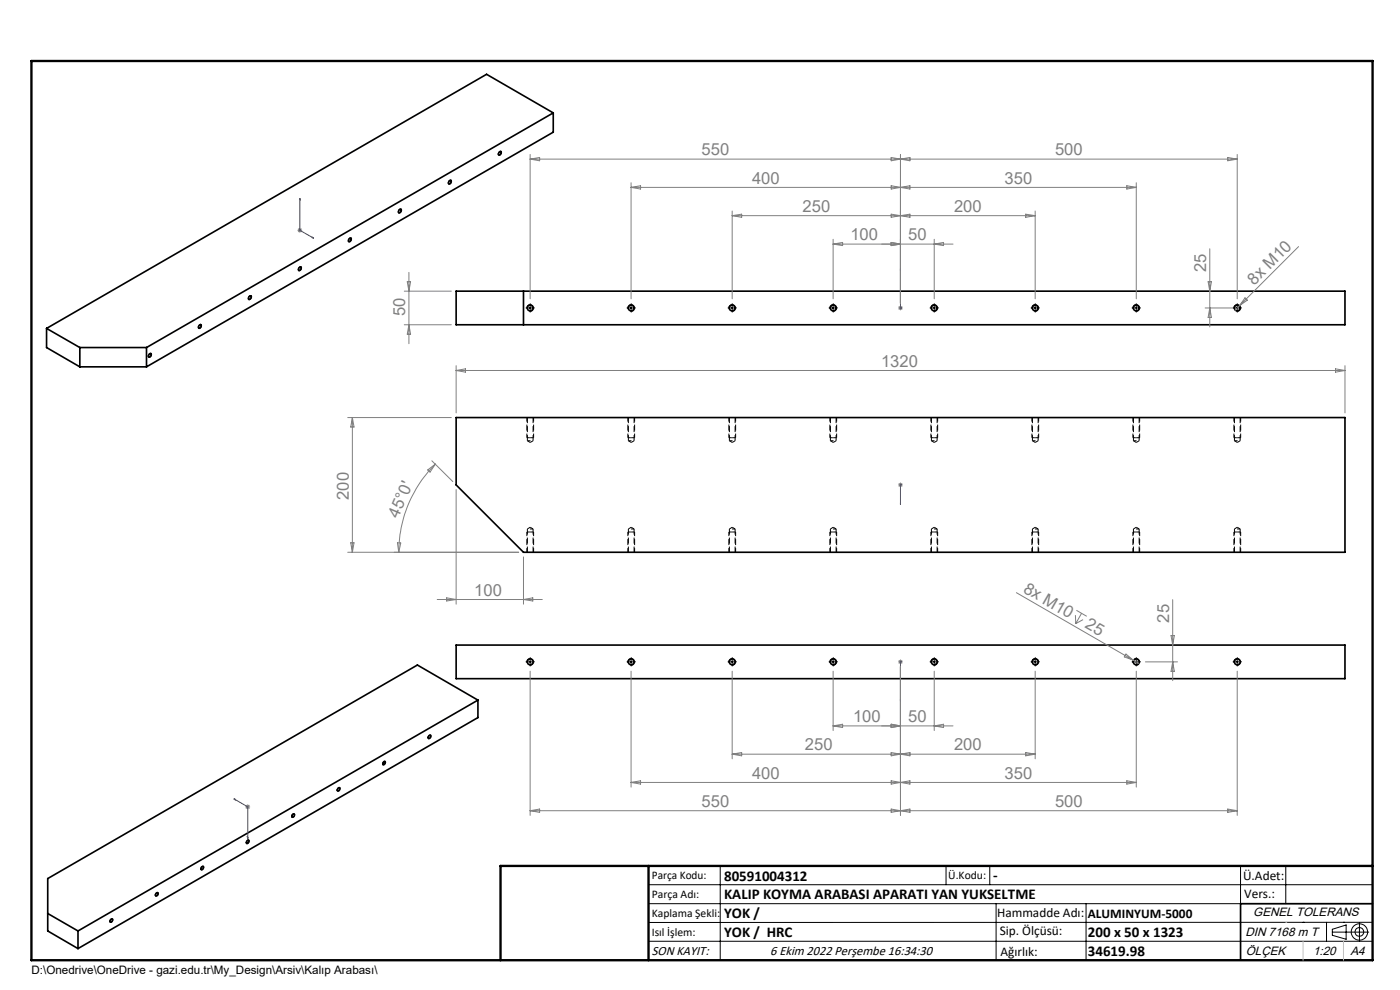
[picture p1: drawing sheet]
<svg xmlns="http://www.w3.org/2000/svg" width="297mm" height="210mm" viewBox="0 0 297 210" stroke-linecap="round" stroke-linejoin="round" font-family="sans-serif">
<g fill="none" stroke="#000" stroke-width=".21" stroke-dasharray="1.3 .6" stroke-dashoffset=".6" stroke-linecap="butt">
<path d="M111.9 93.5h1.2M133.3 93.5h1.2M154.7 93.5h1.2M176.2 93.5h1.2M197.6 93.5h1.2M219 93.5h1.2M240.4 93.5h1.3M261.9 93.5h1.2M113.1 112.2h-1.2M134.5 112.2h-1.2M155.9 112.2h-1.2M177.4 112.2h-1.2"/>
<path d="M198.8 112.2h-1.2M220.2 112.2h-1.2M241.7 112.2h-1.3M263.1 112.2h-1.2"/>
</g>
<g fill="none" stroke="#000" stroke-width=".21" stroke-dasharray="1.3 .6" stroke-dashoffset=".1" stroke-linecap="butt">
<path d="M111.9 88.6v4.9M113.1 93.5v-4.9M133.3 88.6v4.9M134.5 93.5v-4.9M154.7 88.6v4.9M155.9 93.5v-4.9M176.2 88.6v4.9M177.4 93.5v-4.9M197.6 88.6v4.9M198.8 93.5v-4.9M219 88.6v4.9M220.2 93.5v-4.9"/>
<path d="M240.4 88.6v4.9M241.7 93.5v-4.9M261.9 88.6v4.9M263.1 93.5v-4.9M111.9 112.2v4.9M113.1 117.1v-4.9M133.3 112.2v4.9M134.5 117.1v-4.9M154.7 112.2v4.9M155.9 117.1v-4.9M176.2 112.2v4.9M177.4 117.1v-4.9"/>
<path d="M197.6 112.2v4.9M198.8 117.1v-4.9M219 112.2v4.9M220.2 117.1v-4.9M240.4 112.2v4.9M241.7 117.1v-4.9M261.9 112.2v4.9M263.1 117.1v-4.9"/>
</g>
<g fill="none" stroke="#000" stroke-width=".21" stroke-dasharray="1.3 .6" stroke-dashoffset=".4" stroke-linecap="butt">
<path d="M111.8 88.6v4.2M111.9 93.5l.6 .4M112.5 93.9l.6-.4M113.2 92.8h-.7M113.2 92.8v-4.2M133.2 88.6v4.2M133.3 93.5l.6 .4M133.9 93.9l.6-.4M134.6 92.8h-.7M134.6 92.8v-4.2M154.6 88.6v4.2M154.7 93.5l.6 .4"/>
<path d="M155.3 93.9l.6-.4M156.1 92.8h-.8M156.1 92.8v-4.2M176.1 88.6v4.2M176.2 93.5l.6 .4M176.8 93.9l.6-.4M177.5 92.8h-.7M177.5 92.8v-4.2M197.5 88.6v4.2M197.6 93.5l.6 .4M198.2 93.9l.6-.4M198.9 92.8h-.7"/>
<path d="M198.9 92.8v-4.2M218.9 88.6v4.2M219 93.5l.6 .4M219.6 93.9l.6-.4M220.3 92.8h-.7M220.3 92.8v-4.2M240.3 88.6v4.2M240.4 93.5l.7 .4M241.1 93.9l.6-.4M241.8 92.8h-.7M241.8 92.8v-4.2M261.8 88.6v4.2"/>
<path d="M261.9 93.5l.6 .4M262.5 93.9l.6-.4M263.2 92.8h-.7M263.2 92.8v-4.2M111.8 112.8v4.3M112.5 111.8l-.6 .4M113.1 112.2l-.6-.4M113.2 112.8h-.7M113.2 117.1v-4.3M133.2 112.8v4.3M133.9 111.8l-.6 .4M134.5 112.2l-.6-.4"/>
<path d="M134.6 112.8h-.7M134.6 117.1v-4.3M154.6 112.8v4.3M155.3 111.8l-.6 .4M155.9 112.2l-.6-.4M156.1 112.8h-.8M156.1 117.1v-4.3M176.1 112.8v4.3M176.8 111.8l-.6 .4M177.4 112.2l-.6-.4M177.5 112.8h-.7M177.5 117.1v-4.3"/>
<path d="M197.5 112.8v4.3M198.2 111.8l-.6 .4M198.8 112.2l-.6-.4M198.9 112.8h-.7M198.9 117.1v-4.3M218.9 112.8v4.3M219.6 111.8l-.6 .4M220.2 112.2l-.6-.4M220.3 112.8h-.7M220.3 117.1v-4.3M240.3 112.8v4.3M241.1 111.8l-.7 .4"/>
<path d="M241.7 112.2l-.6-.4M241.8 112.8h-.7M241.8 117.1v-4.3M261.8 112.8v4.3M262.5 111.8l-.6 .4M263.1 112.2l-.6-.4M263.2 112.8h-.7M263.2 117.1v-4.3"/>
</g>
<g fill="none" stroke="#000" stroke-width=".35">
<path d="M95.4 38.3h.1a.32 .32 0 0 1 .3 .3 .32 .32 0 0 1-.3 .3 .22 .22 0 0 1-.3 .1 .22 .22 0 0 1 0-.3zM106 32.2a.24 .24 0 0 1 .3 0 .24 .24 0 0 1 0 .4 .28 .28 0 0 1-.3 .3 .28 .28 0 0 1-.3-.3zM117.4 23.9l-14.2-8.1-93.3 53.9M117.4 23.9l-86.3 49.8M117.4 23.9v4.1l-86.3 49.8M63.5 56.8l.2-.2a.36 .36 0 0 1 .2 .5 .36 .36 0 0 1-.6 .1zM74.1 50.7l.1-.1a.24 .24 0 0 1 .3 0 .24 .24 0 0 1 0 .3 .28 .28 0 0 1-.2 .3 .28 .28 0 0 1-.4-.1zM84.7 44.5l.1-.1a.24 .24 0 0 1 .3 0 .24 .24 0 0 1 0 .4 .3 .3 0 0 1-.2 .3 .3 .3 0 0 1-.4-.1zM9.9 69.7l7 4M9.9 69.7v4l7 4.1M16.9 73.7v4.1M16.9 73.7h14.2"/>
<path d="M16.9 77.8h14.2M31.1 73.7v4.1M31.7 75.1a.27 .27 0 0 1 .4 0 .27 .27 0 0 1-.1 .4l-.1 .1a.22 .22 0 0 1-.3 .1 .22 .22 0 0 1-.1-.3zM42.3 69l.2-.1a.37 .37 0 0 1 .1 .5 .37 .37 0 0 1-.5 .1zM53 62.8a.24 .24 0 0 1 .3 0 .24 .24 0 0 1 0 .4 .28 .28 0 0 1-.3 .3 .28 .28 0 0 1-.3-.3zM96.8 61.8h188.5v7.1h-188.5zM111.1 61.8v7.1M96.8 88.6h188.5v28.5h-174.2l-14.3-14.2zM96.8 136.8h188.5v7.2h-188.5zM91 156.1l.1-.1a.32 .32 0 0 1 .3 .3 .32 .32 0 0 1-.3 .3 .29 .29 0 0 1-.3-.2 .29 .29 0 0 1 .2-.3zM101.4 148.5l-12.9-7.4-78.4 45.3v11.1l6.4 3.7M101.4 148.5l-84.9 49"/>
<path d="M101.4 148.5v3.7l-84.9 49M52.5 178.3a.2 .2 0 0 1 .3 0 .2 .2 0 0 1 0 .3 .26 .26 0 0 1-.2 .3 .26 .26 0 0 1-.3-.2zM62.1 172.7l.2-.1a.35 .35 0 0 1 .1 .5 .35 .35 0 0 1-.5 .1zM71.6 167.3l.3-.2a.31 .31 0 0 1 .1 .5 .31 .31 0 0 1-.5 0zM81.4 161.6l.1-.1a.32 .32 0 0 1 .2 .5 .32 .32 0 0 1-.5 .1zM10.1 193.8l6.4 3.7M16.5 197.5v3.7M23.5 195a.21 .21 0 0 1 .3-.1 .21 .21 0 0 1 .1 .4 .3 .3 0 0 1-.2 .3 .3 .3 0 0 1-.3-.1zM33.1 189.5a.25 .25 0 0 1 .4-.1 .25 .25 0 0 1 0 .4 .25 .25 0 0 1-.3 .2 .25 .25 0 0 1-.2-.2zM42.7 184l.3-.2a.34 .34 0 0 1 .1 .4 .34 .34 0 0 1-.4 .2zM291.2 191.7h-28v12"/>
<circle cx="112.5" cy="65.3" r=".61"/>
<circle cx="133.9" cy="65.3" r=".61"/>
<circle cx="155.3" cy="65.3" r=".61"/>
<circle cx="176.8" cy="65.3" r=".61"/>
<circle cx="198.2" cy="65.3" r=".61"/>
<circle cx="219.6" cy="65.3" r=".6"/>
<circle cx="241" cy="65.3" r=".61"/>
<circle cx="262.5" cy="65.3" r=".61"/>
<circle cx="112.5" cy="140.4" r=".61"/>
<circle cx="133.9" cy="140.4" r=".61"/>
<circle cx="155.3" cy="140.4" r=".6"/>
<circle cx="176.8" cy="140.4" r=".61"/>
<circle cx="198.2" cy="140.4" r=".6"/>
<circle cx="219.6" cy="140.4" r=".61"/>
<circle cx="241" cy="140.4" r=".61"/>
<circle cx="262.5" cy="140.4" r=".61"/>
</g>
<g fill="none" stroke="#808080" stroke-width=".21">
<path d="M112.5 32.8v30.6M112.5 33.8l2-.4v.7zM133.9 38.8v24.6M133.9 39.7h107.2M133.9 39.7l2-.3v.7zM189.1 33.4l1.9 .4-1.9 .3zM189.1 39.4l1.9 .3-1.9 .4zM191 32.8v31.5M191 33.8l2-.4v.7zM191 39.7l2-.3v.7zM239 39.4l2.1 .3-2.1 .4zM241.1 38.8v24.6"/>
<path d="M260.5 33.4l2 .4-2 .3zM262.5 33.8h-150M262.5 32.8v30.6M63.1 48.9h1M63.3 48.5l.7 .7M63.6 48.3v1M64 48.5l-.7 .7M86.4 59.8h.7l-.4 2zM86.7 57.8v15.1M155.3 44.8v18.6M155.3 45.7h64.3M155.3 45.7l2-.3v.7z"/>
<path d="M176.7 51.8h25.5M176.7 50.8v12.6M176.7 51.8l2.1-.4v.7zM189.1 45.4l1.9 .3-1.9 .4zM189.1 51.4l1.9 .4-1.9 .3zM191 45.7l2-.3v.7zM198.2 50.8v12.6M198.2 51.8l2-.4v.7zM217.6 45.4l2 .3-2 .4zM219.6 44.8v18.6M256.3 59.8h.7l-.4 2zM256.6 52.8v16.5"/>
<path d="M275.5 52.3l-12.5 12.5M85.8 68.9h9.9M85.8 61.8h9.9M86.7 68.9l.4 2h-.7zM96.8 77.6v10M96.8 78.6h188.5M96.8 78.6l1.9-.4v.7zM190.5 65.3h1M190.7 65l.7 .7M191 64.8v1M191.4 65l-.7 .7M255.7 65.3h5.8"/>
<path d="M256.6 65.3l.4 2h-.7zM263 64.8l-1 1.1M264.1 63.2l.5 .5-1.6 1.1zM283.3 78.2l2 .4-2 .3zM285.3 77.6v10M73.8 88.6h21.9M74.8 88.6v28.5M74.8 88.6l.3 2h-.7zM90.7 99.7l1.7-1.2-1.2 1.6zM91.6 97.7l4.5 4.5M92.4 98.5a26.3 26.3 0 0 0-7.8 18.6M73.8 117.1h36.2"/>
<path d="M74.4 115.1h.7l-.3 2zM84.3 115.1l.7 .1-.4 1.9zM96.8 103.8v24.4M111.1 118.1v10.1M190.5 102.9h1M190.7 102.5l.7 .7M191 102.4v1M191.4 102.5l-.7 .7M92.7 127.2h22.3M94.8 126.8l2 .4-2 .3zM111.1 127.2l1.9-.4v.7zM191 139.9v1"/>
<path d="M215.6 125.7l24.8 14.3M228.1 130.5l.1 1.8M228.4 129.5l2.1 1.2M229.4 130.1l-1.2 2.2M229.8 131.4l-1.6 .9M238.9 138.7l1.5 1.3-1.9-.7zM248.4 134.8h.7l-.3 2zM248.8 127.2v17.2M112.5 142.4v30.6M133.9 142.4v24.6M155.3 142.4v18.6M155.3 160l2-.4v.7z"/>
<path d="M155.3 160h64.3M176.7 154h25.5M176.7 142.4v12.6M176.7 154l2.1-.4v.7zM189.1 153.6l1.9 .4-1.9 .3zM189.1 159.6l1.9 .4-1.9 .3zM190.5 140.4h1M190.7 140l.7 .7M191 141.4v31.6M191 160l2-.4v.7zM191.4 140l-.7 .7M198.2 142.4v12.6"/>
<path d="M198.2 154l2-.4v.7zM217.6 159.6l2 .4-2 .3zM219.6 142.4v18.6M240.4 140l1.3 .7M241.1 142.4v24.6M243 140.4h6.8M248.8 140.4l.3 2h-.7zM262.5 142.4v30.6M52 171.2h1.1M52.2 170.8l.7 .7M52.6 170.6v1.1M52.9 170.8l-.7 .7"/>
<path d="M112.5 172l2-.4v.7zM133.9 166l2-.4v.7zM133.9 166h107.2M189.1 165.6l1.9 .4-1.9 .3zM189.1 171.6l1.9 .4-1.9 .3zM191 166l2-.4v.7zM191 172l2-.4v.7zM239 165.6l2.1 .4-2.1 .3zM260.5 171.6l2 .4-2 .3zM262.5 172h-150"/>
</g>
<g fill="none" stroke="#000" stroke-width=".21">
<path d="M95.2 38.4a.3 .3 0 0 1 .5-.2 .3 .3 0 0 1 0 .5 .34 .34 0 0 1-.4 .4 .34 .34 0 0 1-.1-.6zM105.9 32.2a.29 .29 0 0 1 .5 0 .29 .29 0 0 1-.1 .4 .33 .33 0 0 1-.2 .3 .33 .33 0 0 1-.4-.2zM63.4 56.8a.3 .3 0 0 1 .5-.2 .3 .3 0 0 1 0 .5 .34 .34 0 0 1-.3 .3 .34 .34 0 0 1-.3-.2zM74.1 50.5a.28 .28 0 0 1 .5 0 .28 .28 0 0 1-.1 .4 .36 .36 0 0 1-.3 .4 .36 .36 0 0 1-.4-.2 .36 .36 0 0 1 .2-.4zM84.6 44.5a.33 .33 0 0 1 .6-.1 .33 .33 0 0 1-.1 .5l-.2 .2a.31 .31 0 0 1-.5 0 .31 .31 0 0 1 .2-.5zM31.8 75a.42 .42 0 0 1 .4 .4 .42 .42 0 0 1-.4 .4 .39 .39 0 0 1-.4-.4 .39 .39 0 0 1 .3-.4zM42.2 69l.1-.1a.26 .26 0 0 1 .4-.1 .26 .26 0 0 1 0 .4 .35 .35 0 0 1-.2 .5 .35 .35 0 0 1-.4-.4zM52.9 62.8a.29 .29 0 0 1 .5 0 .29 .29 0 0 1-.1 .4 .33 .33 0 0 1-.3 .4 .33 .33 0 0 1-.3-.2zM111.8 65.5a.71 .71 0 0 1 .6-.9 .71 .71 0 0 1 .8 .8 .71 .71 0 0 1-.9 .6M112.1 65.3h.7M112.5 65v.7M133.2 65.5a.72 .72 0 0 1 .7-.9 .72 .72 0 0 1 .7 .8 .72 .72 0 0 1-.9 .6"/>
<path d="M133.5 65.3h.8M133.9 65v.7M154.6 65.5a.71 .71 0 0 1 .7-.9 .71 .71 0 0 1 .7 .8 .71 .71 0 0 1-.8 .6M155 65.3h.7M155.3 65v.7M176.1 65.5a.71 .71 0 0 1 .6-.9 .71 .71 0 0 1 .8 .8 .71 .71 0 0 1-.9 .6M176.4 65.3h.7M176.7 65v.7M197.5 65.5a.71 .71 0 0 1 .6-.9 .71 .71 0 0 1 .8 .8 .71 .71 0 0 1-.9 .6M197.8 65.3h.7M198.2 65v.7M218.9 65.5a.71 .71 0 0 1 .7-.9 .71 .71 0 0 1 .7 .8 .71 .71 0 0 1-.9 .6"/>
<path d="M219.3 65.3h.7M219.6 65v.7M240.3 65.5a.72 .72 0 0 1 .7-.9 .72 .72 0 0 1 .8 .8 .72 .72 0 0 1-1 .6M240.7 65.3h.7M241.1 65v.7M261.8 65.5a.71 .71 0 0 1 .6-.9 .71 .71 0 0 1 .8 .8 .71 .71 0 0 1-.9 .6M262.1 65.3h.7M262.5 65v.7M91 156a.28 .28 0 0 1 .4 0 .28 .28 0 0 1-.1 .4 .31 .31 0 0 1-.4 .3 .31 .31 0 0 1 0-.6zM111.8 140.6a.71 .71 0 0 1 .6-.9 .71 .71 0 0 1 .8 .8 .71 .71 0 0 1-.9 .6M112.1 140.4h.7M112.5 140v.7"/>
<path d="M133.2 140.6a.72 .72 0 0 1 .7-.9 .72 .72 0 0 1 .7 .8 .72 .72 0 0 1-.9 .6M133.5 140.4h.8M133.9 140v.7M154.6 140.6a.71 .71 0 0 1 .7-.9 .71 .71 0 0 1 .7 .8 .71 .71 0 0 1-.8 .6M155 140.4h.7M155.3 140v.7M176.1 140.6a.71 .71 0 0 1 .6-.9 .71 .71 0 0 1 .8 .8 .71 .71 0 0 1-.9 .6M176.4 140.4h.7M176.7 140v.7M197.5 140.6a.71 .71 0 0 1 .6-.9 .71 .71 0 0 1 .8 .8 .71 .71 0 0 1-.9 .6M197.8 140.4h.7M198.2 140v.7"/>
<path d="M218.9 140.6a.71 .71 0 0 1 .7-.9 .71 .71 0 0 1 .7 .8 .71 .71 0 0 1-.9 .6M219.3 140.4h.7M219.6 140v.7M240.3 140.6a.72 .72 0 0 1 .7-.9 .72 .72 0 0 1 .8 .8 .72 .72 0 0 1-1 .6M240.7 140.4h.7M241.1 140v.7M261.8 140.6a.71 .71 0 0 1 .6-.9 .71 .71 0 0 1 .8 .8 .71 .71 0 0 1-.9 .6M262.1 140.4h.7M262.5 140v.7M52.4 178.3a.27 .27 0 0 1 .5 0 .27 .27 0 0 1-.1 .4 .28 .28 0 0 1-.3 .3 .28 .28 0 0 1-.3-.3zM62 172.8l.2-.2a.3 .3 0 0 1 .3 .2 .3 .3 0 0 1-.1 .4l-.1 .1a.26 .26 0 0 1-.4 0 .26 .26 0 0 1 0-.4zM71.6 167.2a.3 .3 0 0 1 .5-.1 .3 .3 0 0 1 0 .5 .28 .28 0 0 1-.3 .2 .28 .28 0 0 1-.3-.2z"/>
<path d="M81.4 161.6v-.1a.31 .31 0 0 1 .5 .2 .31 .31 0 0 1-.3 .4 .3 .3 0 0 1-.5 .1 .3 .3 0 0 1 .2-.5zM23.5 195l.1-.1a.24 .24 0 0 1 .3 0 .24 .24 0 0 1 0 .4 .33 .33 0 0 1-.2 .4 .33 .33 0 0 1-.4-.3zM33.1 189.4a.26 .26 0 0 1 .4-.1 .26 .26 0 0 1 0 .4 .31 .31 0 0 1-.2 .4 .31 .31 0 0 1-.4-.3zM42.8 183.9a.28 .28 0 0 1 .4-.1 .28 .28 0 0 1-.1 .4 .28 .28 0 0 1-.2 .3 .28 .28 0 0 1-.3-.2zM137.6 187.7h153.6M137.6 191.7h153.6M137.6 199.7h153.6M152.8 183.7v20M200.7 183.7v4M210 183.7v4M211.3 191.7v12M230.4 191.7v12"/>
<path d="M263.2 183.7v20M272.8 183.7v8M276.4 195.6h.1M281.4 195.6v4.1M282.6 197.7h7.8M282.6 197.1l3-.9v3l-3-.8zM285 195.6h.1M288.4 195.8v3.8M291.2 195.6l-153.6 .1"/>
<circle cx="288.4" cy="197.7" r="1.74"/>
<circle cx="288.4" cy="197.7" r=".93"/>
</g>
<g fill="none" stroke="#000" stroke-width=".21" stroke-dasharray="1.3 .6" stroke-linecap="butt">
<path d="M112.3 92.8h-.5M112.5 92.8h-.2M133.7 92.8h-.5M133.9 92.8h-.2M155.1 92.8h-.5M155.3 92.8h-.2M176.6 92.8h-.5M176.8 92.8h-.2M198 92.8h-.5M198.2 92.8h-.2M219.4 92.8h-.5M219.6 92.8h-.2"/>
<path d="M240.9 92.8h-.6M241.1 92.8h-.2M262.3 92.8h-.5M262.5 92.8h-.2M112.3 112.8h-.5M112.5 112.8h-.2M133.7 112.8h-.5M133.9 112.8h-.2M155.1 112.8h-.5M155.3 112.8h-.2M176.6 112.8h-.5M176.8 112.8h-.2"/>
<path d="M198 112.8h-.5M198.2 112.8h-.2M219.4 112.8h-.5M219.6 112.8h-.2M240.9 112.8h-.6M241.1 112.8h-.2M262.3 112.8h-.5M262.5 112.8h-.2"/>
</g>
<g fill="none" stroke="#00f" stroke-width=".21">
<path d="M63.6 42l.1 .4h-.2zM63.6 42v6.9l3 1.6M66.3 50.3l.3 .2-.3-.1zM191 57v.4v-.4M191 57v8.3M191 65.2v.2zM191 65.3h.1M191 107v-.4v.4M191 102.8v.2zM191 102.9h.1M191 102.9v4.1M191 140.3v.2z"/>
<path d="M191 148.7v-.4v.4M191 140.4h.1M191 140.4v8.3M49.6 169.4l.3 .1v.2zM49.6 169.4l3 1.8v6.7M52.5 177.5l.1 .2v.2z"/>
</g>
<g fill="none" stroke="#000" stroke-width=".21" stroke-dasharray="15.2 1.3 1.3 1.3" stroke-linecap="butt">
<path d="M111.8 65.3h-.3M112.5 64.6v-.2M112.5 66v.3M113.2 65.3h.2M133.2 65.3h-.3M133.9 64.6v-.2M133.9 66v.3M134.6 65.3h.3M154.6 65.3h-.2M155.3 64.6v-.2M155.3 66v.3M156.1 65.3h.2"/>
<path d="M176.1 65.3h-.3M176.8 64.6v-.2M176.8 66v.3M177.5 65.3h.2M197.5 65.3h-.3M198.2 64.6v-.2M198.2 66v.3M198.9 65.3h.3M218.9 65.3h-.2M219.6 64.6v-.2M219.6 66v.3M220.3 65.3h.3"/>
<path d="M240.3 65.3h-.2M241.1 64.6v-.2M241.1 66v.3M241.8 65.3h.2M261.8 65.3h-.3M262.5 64.6v-.2M262.5 66v.3M263.2 65.3h.2M112.5 139.7v-.3M133.9 139.7v-.3M155.3 139.7v-.3M176.8 139.7v-.3"/>
<path d="M198.2 139.7v-.3M219.6 139.7v-.3M241.1 139.7v-.3M262.5 139.7v-.3M111.8 140.4h-.3M112.5 141.1v.2M113.2 140.4h.2M133.2 140.4h-.3M133.9 141.1v.2M134.6 140.4h.3M154.6 140.4h-.2M155.3 141.1v.2"/>
<path d="M156.1 140.4h.2M176.1 140.4h-.3M176.8 141.1v.2M177.5 140.4h.2M197.5 140.4h-.3M198.2 141.1v.2M198.9 140.4h.3M218.9 140.4h-.2M219.6 141.1v.2M220.3 140.4h.3M240.3 140.4h-.2M241.1 141.1v.2"/>
<path d="M241.8 140.4h.2M261.8 140.4h-.3M262.5 141.1v.2M263.2 140.4h.2"/>
</g>
<path d="M106.2 203.7h185" fill="none" stroke="#000" stroke-width=".25"/>
<path d="M6.7 12.9h284.5v190.8h-284.5zM137.6 183.7v20M291.2 183.7h-185v20" fill="none" stroke="#000" stroke-width=".5"/>
<path d="M272.8 195.6h.1M276.4 199.7v4M285 199.7v4" fill="none" stroke="#c0c0c0" stroke-width=".21"/>
<g fill="#00f">
<path d="M191 106.6v.4zM191 102.8v.2z"/>
<path d="M66.3 50.3l.3 .2-.3-.1zM63.6 42l.1 .4h-.2zM49.6 169.4l.3 .1v.2zM52.5 177.5l.1 .2v.2z"/>
<path d="M191 140.3v.2zM191 148.3v.4z"/>
<path d="M191 65.2v.2zM191 57v.4z"/>
</g>
<g font-size="3.5" fill="#808080">
<text x="148.8" y="33">550</text>
<text x="223.8" y="32.9">500</text>
<text x="159.5" y="39">400</text>
<text x="213.1" y="38.9">350</text>
<text x="170.3" y="45">250</text>
<text x="202.4" y="44.9">200</text>
<text x="180.4" y="51">100</text>
<text x="192.7" y="51">50</text>
<text x="255.9" y="57.7" transform="rotate(-90 255.9 57.7)">25</text>
<text x="266.1" y="60.6" transform="rotate(-45 266.1 60.6)">8x M10</text>
<text x="86" y="67.1" transform="rotate(-90 86 67.1)">50</text>
<text x="186.9" y="77.8">1320</text>
<text x="74" y="106" transform="rotate(-90 74 106)">200</text>
<text x="84.5" y="110" transform="rotate(-67 84.5 110)">45°0'</text>
<text x="216.9" y="125.5" transform="rotate(30 216.9 125.5)">8x M10</text>
<text x="100.6" y="126.3">100</text>
<text x="230" y="133.1" transform="rotate(30 230 133.1)">25</text>
<text x="248" y="132.1" transform="rotate(-90 248 132.1)">25</text>
<text x="181" y="153.2">100</text>
<text x="192.7" y="153.2">50</text>
<text x="170.8" y="159.2">250</text>
<text x="202.4" y="159.2">200</text>
<text x="159.5" y="165.2">400</text>
<text x="213.1" y="165.2">350</text>
<text x="148.8" y="171.2">550</text>
<text x="223.8" y="171.2">500</text>
</g>
<g font-size="3.2">
<text x="153.6" y="186.8">80591004312</text>
<text x="153.6" y="190.8">KALIP KOYMA ARABASI APARATI YAN YUKSELTME</text>
<text x="210.7" y="186.6">-</text>
<text x="153.6" y="194.8">YOK /</text>
<text x="153.6" y="198.8">YOK / HRC</text>
<text x="230.8" y="198.7">200 x 50 x 1323</text>
<text x="230.8" y="202.8">34619.98</text>
</g>
<g font-size="2.8">
<text x="263.7" y="186.7">Ü.Adet:</text>
<text x="263.9" y="190.5">Vers.:</text>
<text x="211.5" y="194.5">Hammadde Adı:</text>
<text x="230.8" y="194.7">ALUMINYUM-5000</text>
<text x="138.3" y="202.6">SON KAYIT:</text>
<text x="163.4" y="202.6">6 Ekim 2022 Perşembe 16:34:30</text>
<text x="212.1" y="198.4">Sip. Ölçüsü:</text>
<text x="212.2" y="202.7">Ağırlık:</text>
</g>
<g font-size="2.6">
<text x="265.9" y="194.4">GENEL TOLERANS</text>
<text x="264.2" y="198.5">DIN 7168 m T</text>
<text x="264.3" y="202.6">ÖLÇEK</text>
<text x="278.5" y="202.6">1:20</text>
<text x="286.5" y="202.6">A4</text>
</g>
<g font-size="2.5">
<text x="138.3" y="186.4">Parça Kodu:</text>
<text x="138.3" y="190.5">Parça Adı:</text>
<text x="201.2" y="186.5">Ü.Kodu:</text>
<text x="138.3" y="194.5">Kaplama Şekli:</text>
<text x="138.3" y="198.6">Isıl İşlem:</text>
<text x="6.7" y="206.7">D:\Onedrive\OneDrive - gazi.edu.tr\My_Design\Arsiv\Kalıp Arabası\</text>
</g>
</svg>
